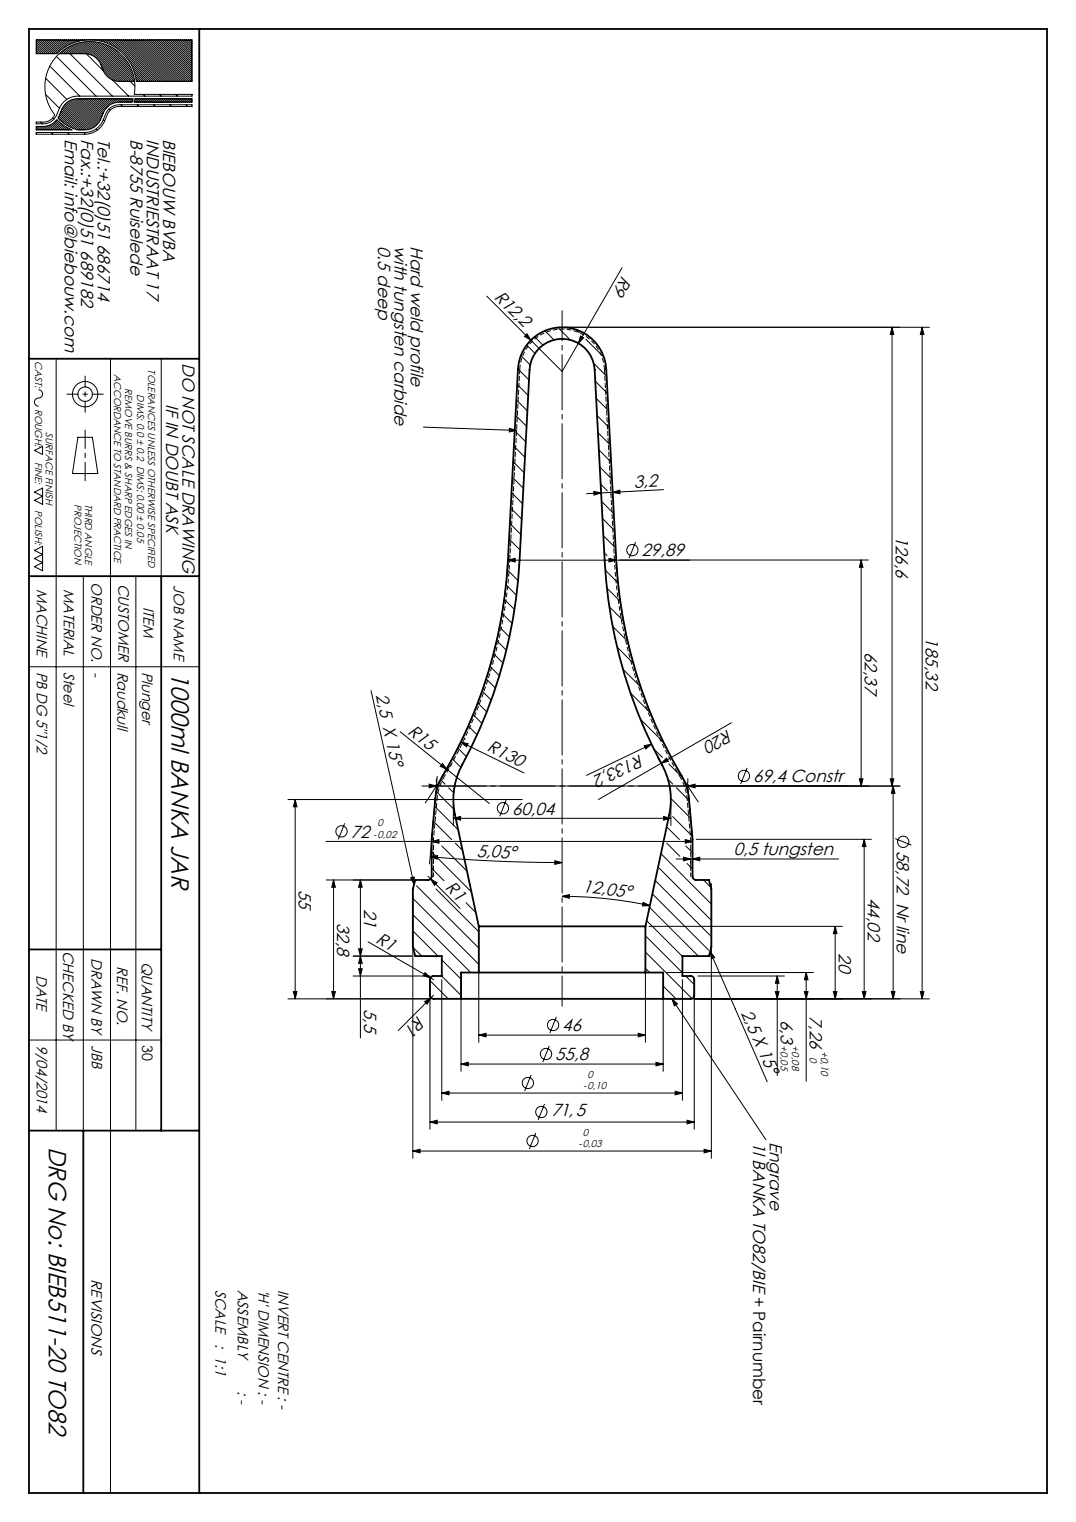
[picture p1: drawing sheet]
<svg xmlns="http://www.w3.org/2000/svg" width="297mm" height="420mm" viewBox="0 0 297 420" stroke-linecap="round" stroke-linejoin="round" font-family="sans-serif">
<g fill="none" stroke="#000" stroke-width=".28">
<path d="M10 11h43v11.5h-15.4a12.9 12.9 0 0 0-8.6-10.8 12.9 12.9 0 0 0-13.4 3.1h-5.6zM10 11.1l3.7 3.7M10 11.7l3.1 3.1M10 12.2l2.6 2.6M10 12.8l2 2M10 13.4l1.5 1.4M10 13.9l.9 .9M10 14.5l.3 .3M10.4 11l3.9 3.8M11 11l3.8 3.8M11.6 11l3.8 3.8M12.1 11l3.7 3.7"/>
<path d="M12.7 11l3.4 3.4M13.2 11l3.2 3.1M13.8 18.2l8.2 8.3M13.8 11l2.9 2.9M14.4 11l2.6 2.6M14.9 11l2.4 2.4M15.5 11l2.2 2.2M15.6 15.6l10.9 10.9M16.1 11l1.9 1.9M16.3 14.8h7.1a4.8 4.8 0 0 1 4.4 3l.7 1.7a4.8 4.8 0 0 0 4.4 3h4.3M16.4 14.7l.1 .1M16.6 11l1.7 1.7"/>
<path d="M16.7 14.5l.4 .3M17 14.2l.6 .6M17.2 11l1.5 1.5M17.3 14l.9 .8M17.7 13.7l1.1 1.1M17.7 11l1.4 1.3M18 13.5l13 13M18.3 11l1.2 1.2M18.3 13.3l1.6 1.5M18.7 13.1l1.7 1.7M18.9 11l.9 1M19.1 12.9l1.9 1.9"/>
<path d="M19.4 11l.9 .8M19.4 12.7l2.2 2.1M19.8 12.5l2.3 2.3M20 11l.7 .7M20.2 12.4l2.5 2.4M20.5 11l.6 .5M20.6 12.2l2.6 2.6M21 12.1l14.5 14.4M21.1 11l.4 .4M21.5 11.9l3 3.1M21.7 11l.3 .3M21.9 11.8l3.5 3.4"/>
<path d="M22.2 11l.2 .2M22.4 11.7l10.7 10.8M22.8 11l.1 .1M22.9 11.6l10.8 10.9M23.3 11l.1 .1M23.4 11.6l10.9 10.9M23.9 11.5l10.9 11M23.9 11h.1M24.4 11.5l11 11M24.5 11h.1M24.9 11.5l12.3 12.3M25 11h.1"/>
<path d="M25.5 11.5l11 11M25.6 11h.1M26.1 11.5l11 11M26.2 11v.1M26.7 11l.2 .2M26.8 11.6l10.3 10.3M27.3 11l.3 .3M27.5 11.8l9.4 9.4M27.7 17.6l4.9 4.9M27.8 11l.5 .5M28.1 18.6l3.8 3.8M28.2 12l8.6 8.5"/>
<path d="M28.4 11l.8 .8M29 11l1.1 1.1M29.1 12.2l7.4 7.4M29.5 11l1.7 1.7M30 12.6l6.1 6.1M30.1 11l3 3M30.6 11l11.5 11.5M31.2 11l11.5 11.5M31.2 13.3l4.3 4.2M31.8 11l11.4 11.5M32.3 11l11.5 11.5M32.9 11l11.5 11.5"/>
<path d="M33.5 11l11.4 11.5M34 11l11.5 11.5M34.6 11l11.4 11.5M34.7 15.6l6.8 6.9M35.1 11l11.5 11.5M35.7 11l11.5 11.5M36 17.5l5 5M36.3 11l11.4 11.5M36.6 18.6l3.8 3.9M36.8 11l11.5 11.5M37 19.6l2.9 2.9M37.4 11l11.4 11.5"/>
<path d="M37.9 11l11.5 11.5M38.5 11l11.5 11.5M39.1 11l11.4 11.5M39.6 11l11.5 11.5M40.2 11l11.5 11.5M40.7 11l11.5 11.5M41.3 11l11.5 11.5M41.9 11l11.1 11.1M42.4 11l10.6 10.6M43 11l10 10M43.6 11l9.4 9.4M44.1 11l8.9 8.9"/>
<path d="M44.7 11l8.3 8.3M45.2 11l7.8 7.8M45.8 11l7.2 7.2M46.4 11l6.6 6.6M46.9 11l6.1 6.1M47.5 11l5.5 5.5M48 11l5 5M48.6 11l4.4 4.4M49.2 11l3.8 3.8M49.7 11l3.3 3.3M50.3 11l2.7 2.7M50.8 11l2.2 2.2"/>
<path d="M51.4 11l1.6 1.6M52 11l1 1M52.5 11l.5 .5M10 36.6h13.4a5.5 5.5 0 0 0 5-3.4l.8-1.8a4.1 4.1 0 0 1 3.7-2.5h20.1v.5h-20.6l-1.1 .4-1.1 .8-1.3 2.8a6 6 0 0 1-5.5 3.6h-13.4zM10 35.3l.6 .5M10 35.8h.1M10 36.9l.1 .1M10.2 34.9l.9 .9M10.8 34.9l.9 .9M11.2 33.7l.5 .5M11.3 34.9l1 .9M11.9 34.9l.9 .9"/>
<path d="M12.4 34.9l1 .9M12.6 26l3.8 3.9M12.6 21.6l5.9 5.8M12.9 34.8l1.1 1M13.3 34.7l1.2 1.1M13.8 34.5l1.3 1.3M14.1 36.6l.5 .4M14.1 34.3l1.5 1.5M14.5 34.1l1.7 1.7M14.6 32.5l.3 .4M14.8 33.9l2 1.9M15.1 33.6l2.2 2.2"/>
<path d="M15.4 33.4l2.5 2.4M15.7 33.1l2.7 2.7M15.7 33l-1.1 1.1-1.2 .5-1.2 .3h-2.2v.9M15.7 33l2 1.6 2.2 1.2h-9.9M16.1 32.4l1.9 1.9M16.3 32l3 3M16.5 31.6l3.8 3.9M16.6 31.2l4.6 4.6M16.8 30.8l5 5M17 30.4l5.4 5.4M17.1 30l5.8 5.8M17.3 29.7l6.2 6.1"/>
<path d="M17.5 29.3l6.5 6.5M17.8 29l6.7 6.7M18 28.7l6.9 6.9M18 34.9l1 .9M18.1 28.6l1.5-1 1.6-.3 15.6-.1-.3 1h-3.6a4.8 4.8 0 0 0-4.4 2.9l-.7 1.8a4.8 4.8 0 0 1-4.4 2.9 6.4 6.4 0 0 1-4-.7l-1.8-1.1-1.6-1.4 1.2-2.7zM18.3 28.4l7 7M18.6 36.6l.5 .4M18.6 28.2l7.1 7M19 27.9l7 7.1M19.3 35.6l.3 .2M19.3 27.7l7.1 7.1M19.7 27.6l7 6.9"/>
<path d="M20.1 27.4l6.8 6.8M20.6 27.3l6.6 6.6M21.1 27.3l6.3 6.3M21.6 27.2l6 6M22.2 27.2l5.6 5.7M22.8 27.2l5.2 5.3M23.1 36.6l.5 .4M23.3 27.2l4.8 4.9M23.9 27.2l4.4 4.5M24.4 27.2l4.1 4.1M25 27.2l3.6 3.7M25.6 27.2l3.2 3.3"/>
<path d="M26.1 27.2l3 3M26.6 35.5l.3 .4M26.7 27.2l2.6 2.7M27.2 27.2l2.4 2.4M27.8 27.2l2.1 2.1M28.4 27.2l1.8 1.9M28.5 33l.4 .4M28.9 27.2l1.6 1.6M29.5 27.2l1.4 1.5M30.1 27.2l1.2 1.3M30.1 30.1l.3 .3M30.6 27.2l1.1 1.2"/>
<path d="M31.2 27.2l1 1.1M31.7 27.2l1 1M32.3 27.2l1 1M32.9 27.2l.9 1M33.4 28.9l.5 .5M33.4 27.2l1 1M34 27.2l.9 1M34.5 27.2l1 1M35.1 27.2l1 1M35.7 27.2l.8 .9M36.2 27.2l.4 .5M37 28l.2 .2"/>
<path d="M37.2 27.6l.5 .6M37.2 20.4l2.1 2.1M37.3 27.2h15.7v1h-16zM37.3 27.2l1 1M37.4 21.1l1.3 1.4M37.5 21.8l.7 .7M37.9 28.9l.5 .5M37.9 27.2l1 1M38.5 27.2l.9 1M39 27.2l1 1M39.5 26.1l.5 .4M39.6 27.2l.9 1"/>
<path d="M40.2 27.2l.9 1M40.7 27.2l1 1M41.3 27.2l.9 1M41.8 27.2l1 1M42.4 28.9l.5 .5M42.4 27.2l1 1M43 27.2l.9 1M43.5 27.2l1 1M44 26.1l.5 .4M44.1 27.2l.9 1M44.6 27.2l1 1M45.2 27.2l1 1"/>
<path d="M45.8 27.2l.9 1M46.3 27.2l1 1M46.9 28.9l.5 .5M46.9 27.2l.9 1M47.5 27.2l.9 1M48 27.2l1 1M48.5 26.1l.5 .4M48.6 27.2l.9 1M49.1 27.2l1 1M49.7 27.2l1 1M50.3 27.2l.9 1M50.8 27.2l1 1"/>
<path d="M51.4 28.9l.4 .5M51.4 27.2l.9 1M51.9 27.2l1 1M52.5 27.2l.5 .5M53 26.1h.1M53 26.1h-16a12.4 12.4 0 0 0-15.3-14.2 12.4 12.4 0 0 0-6.6 19.8l-.6 .9-1.2 .8-1.1 .3h-2.2v.5h1.9a4.1 4.1 0 0 0 3.8-2.5l.7-1.8M53 26.1v.4h-31.5a5.5 5.5 0 0 0-5.1 3.4M171.7 73.9l-16.5 28.6-20.8-20.8M15.5 99v213M30.5 99v313M44.5 99v60M143.8 98.1l2.5 2.6"/>
<path d="M145.4 95.2l2.3 2.3M145.5 92.1l1 1.8-1.7-1.1zM147.6 92.9l2.3 2.3M150.4 91.3l2.5 2.5M154 90.4l3.4 3.4M159.1 91l.8 .8M160.2 92.7l.9 .5-1.4 1.5zM161.7 93.6l5 5M246.2 90.3l.5 2h-1zM246.2 90.3v126.6M254.5 90.3l.5 2h-1zM254.5 90.3v185.3"/>
<path d="M256.5 90.3h-100.3M10.6 107.6a1.16 1.16 0 0 1 1.1 1.3 1.16 1.16 0 0 1-1.4 1 1.13 1.13 0 0 0-.8 1.2 1.13 1.13 0 0 0 1.1 1M116.9 117.9l25.7 .9M140.6 118.2l2 .6-2 .4zM142.3 114.6l3 3.1M142.5 119.3l2.6 2.6M142.5 110.3l3.1 3.1M142.8 106.1l3 3M143 101.8l3 3.1M163.9 100.2l3.5 3.6M164.3 105.2l3.4 3.4M164.6 109.9l3.3 3.4"/>
<path d="M164.8 114.7l3.4 3.3M165.1 119.4l3.3 3.4M9.5 124.3l2.3-1.1v2.2zM9.5 135.8l2.3-1.1v4.5l-2.3-1.1 2.3-1.2zM21.5 120.7h4l1.5 10h-7zM141.2 135.9l3 3.1M141.4 131.7l3.1 3M141.6 127.4l3.1 3.1M141.9 123.1l3 3.1M163.9 135.6l2 .4-1.9 .6zM165.3 124.1l3.4 3.4M165.5 128.9l3.4 3.4"/>
<path d="M165.8 133.6l1.8 1.8M166 138.4l3.4 3.3M168.6 136.4v.1M169.1 135.9l2-.6v1zM183.1 135.1l-21.2 1.1M9.5 151.9l2.3-1.2v6.8l-2.3-1.1 2.3-1.2-2.3-1.1 2.3-1.1zM23 159v153M37.5 159v153M140 157.2l3 3M140.2 154.5a130 130 0 0 1-22.9 67.1M140.2 154.6l2-.5v1zM140.2 155.5v1.1"/>
<path d="M140.3 153l.3 .3M140.5 148.7l3.1 3.1M140.7 144.5l3.1 3M141 140.2l3 3.1M143.1 155.8l.2 .2M166.3 143.1l3.4 3.4M166.5 147.8l3.4 3.4M166.8 152.6l.8 .7M167.1 157.3l3.5 3.5M168.1 154.1l2 .5-2 .5zM170.1 155.8l.1 .2M170.1 154.5a130 130 0 0 0 22.7 66.9"/>
<path d="M170.1 155.5v1.1M175.4 149.6l-1.7 4.4M237.7 154.5l.5 2h-1zM237.7 154.5v62.4M239.7 154.5l-99.5 .1M137.1 176.8l2.7 2.6M137.9 173.1l2.7 2.7M138.6 169.3l2.8 2.7M139.2 165.4l2.8 2.8M139.7 161.4l2.9 2.9M167.5 162.3l3.7 3.7M168.2 167.4l3.9 3.9"/>
<path d="M169.1 172.8l4.2 4.2M170.3 178.6l4.5 4.4M8 184h47M102.4 190.6l11.9 53.5M130.6 197.2l2.5 2.5M131.9 194l2.5 2.5M133.1 190.7l2.5 2.5M134.2 187.3l2.5 2.6M135.3 183.9l2.5 2.6M136.2 180.4l2.6 2.6M171.9 184.7l4.9 4.8M174 191.2l5.5 5.5"/>
<path d="M176.7 198.4l6.4 6.4M201.9 199.4l-19.4 11.2M110.5 201.9l12.9 10.4M116.5 216.9h132M118.5 216.4l2 .5-2 .5zM120.1 216.6l.7 .7M120.4 218.5l4.9 4.8M120.5 216.4v1M120.5 214.9v1M120.7 214.2l-1.5 17.4M120.8 216.6l-.7 .7M121.6 215.1l1.3 1.3"/>
<path d="M122.2 210.7l1.2 1.6-1.9-.8zM123.3 212.4h.1M123.4 212.3l11.7 9.4M123.9 217.4l1.3 1.4M124.7 210.9l-2 2.3M124.8 209.4l2.4 2.4M126.4 206.4l2.4 2.4M127.2 204.8l2 .4-.4 .9zM127.2 204.8l17.4 8.5M127.9 203.4l.5 .6M129.3 200.4l2.4 2.4M177.8 205.8l2-.4-1.6 1.3z"/>
<path d="M179.8 205.4l-17.9 8.6M180.4 206.6l2.4 2.4M181.4 209l.9 1.3M182.5 210.6l-17.3 10M182.5 210.6l1.5-1.4 .5 .9zM184.4 215.1l1.3 1.3M184.6 210.8l3.8 3.8M186.7 217.4l3.5 3.5M189.5 216.6l.7 .7M189.8 216l1.4 15.6M189.9 216.4v1M189.9 216.9l2-.5v1z"/>
<path d="M189.9 214.9v1M190.2 216.6l-.7 .7M206.2 211.9l-1.7 4.4M237.2 214.9h1l-.5 2zM245.7 214.9h1l-.5 2zM246.5 216.9l.5 2h-1zM246.5 216.9v58.7M79.5 220.6h64.6M81.5 220.6l.5 2h-1zM81.5 220.6v55M90 232.2h101.2M95.2 227.2l-1.8 4.4"/>
<path d="M118.7 236.4l2.1-.3-.1 1zM118.7 236.4l18.2 1.2 18.3 .4M119.1 232.6l-.5 5.8M119.2 232.2l2-.5v1zM119.2 230.2v.4M119.2 235.1l10.9 11M119.2 239.6l3.4 3.4M119.2 230.7l.2 .2M119.6 226.6l5.1 5.1M120 222.5l6.5 6.5M121.9 233.4l7 7M125.1 225.8l2-.5v1z"/>
<path d="M125.1 221.6v6.2M125.1 225.8h60.1M125.7 232.7l2 2M139.7 220.8l-1.8 4.5M153.2 237.5l2 .5-2 .5zM181.6 239.3l14.8 14.7M182.4 235.6l14 13.9M183.2 225.3l2 .5-2 .5zM184 228.2l3.5 3.5M184.1 232.7l3.6 3.6M184.8 224.5l.1 .1M185.2 220.3l5.4 5.5"/>
<path d="M185.2 221.6v6.2M185.7 225.3l5.4 5.4M186.7 237h44.8M188.7 236.5l2 .5-2 .5zM189.2 231.7l2 .5-2 .5zM189.3 233.4l1.9 1.9M189.7 238.3l1.5 1.5M190.7 237.7v1.3M191.2 237l2-.5v1zM191.2 237.7v1.3M192.2 231.6h48.3M238.5 231.6l.5 2h-1z"/>
<path d="M238.5 231.6v44M247.1 231.4l4.4 1.8M92.1 242.8v32.8M92.1 242.8l.5 2h-1zM99.5 242.8l.5 2h-1zM99.5 242.8v43.6M101.6 259.9l18.1 10.4M113.4 242.2l.9-.2v2.1zM113.6 242.8h-23.5M114 247v72.6M114 247.9l18.2 18.2M114 252.4l15.9 16"/>
<path d="M114 256.9l6.9 6.9M115 244.4l17.2 17.2M118.2 241.8l8.8 8.9M118.9 242.5l1.7 1.1-.7 .7zM120.3 245.3l11.9 11.8M128.6 249.1l2.7 2.7M132.2 256.6v31M155.2 247.3l2-.4-.1 1zM155.2 247.3a116 116 0 0 1 24.2 2.6M177.5 249l1.9 .9-2.1 .1zM178.2 258.2l10.2 10.2M178.2 256.6v31"/>
<path d="M178.5 254.1l9.9 9.8M179.2 255.6h53.3M179.3 250.4l13.4 13.4M180.1 246.7l15.5 15.5M180.9 243l15.5 15.5M194.2 242.8l2 2.1M196.4 243.8v75.8M230.5 255.6l.5 2h-1zM230.5 255.6v20M81 273.6h1l-.5 2zM91.6 273.6h1l-.5 2zM97.5 263.8h16.1"/>
<path d="M97.5 269.3h21.2M99 267.3h1l-.5 2zM99 261.8h1l-.5 2zM99.5 263.8l.5 2h-1zM114 261.4l2.4 2.4M117.2 276.4l1.8-1.1-1.1 1.8zM117.3 268.4l1.5 1.4-2-.5zM118.7 270.3v41.3M118.7 275.6h-39.2M118.9 270.8l4.8 4.8M119.7 274.6l-9.8 9.8M121.9 269.3l5.4 5.4"/>
<path d="M121.9 264.9l5.4 5.3M121.9 270.3v33.3M127.3 269.4v26.2M178.2 262.7l12.8 12.9M178.2 267.2l1.1 1.2M183.1 269.4v26.2M183.1 272.1l3.5 3.5M184.1 275.6h72.4M184.1 268.4h40.4M185.5 275.6l1.5 1.4-.8 .6zM185.5 275.6l25.9 39M188.4 270.3v33.3"/>
<path d="M189.3 269.3l2.3 2.4M191.6 270.3v41.3M192.6 269.3h23.9M196 262.6l1.3 1.6-.9 .4zM196 262.6l15.8 35.9M214 273.6h1l-.5 2zM214.5 269.3l.5 2h-1zM214.5 269.3v27.5M222 273.6h1l-.5 2zM222.5 268.4l.5 2h-1zM222.5 268.4v30M230 273.6h1l-.5 2z"/>
<path d="M238 273.6h1l-.5 2zM246 273.6h1l-.5 2zM254 273.6h1l-.5 2zM8 287h36.5M127.3 293.6l2-.5v1zM127.3 293.6h55.8M132.2 285.6l2-.5v1zM132.2 285.6h46M146.6 296.6l-1.8 4.5M151.6 288.6l-1.8 4.5M153.6 280.6l-1.8 4.5M176.2 285.1l2 .5-2 .5z"/>
<path d="M181.1 293.1l2 .5-2 .5zM114 317.6l2-.5v1zM114 317.6h82.4M118.7 309.6l2-.5v1zM118.7 309.6h72.9M121.9 301.6l2-.5v1zM121.9 301.6h66.5M147.9 312.6l-1.8 4.5M150.3 304.6l-1.8 4.5M186.4 301.1l2 .5-2 .5zM189.6 309.1l2 .5-2 .5zM194.4 317.1l2 .5-2 .5z"/>
<circle cx="23.5" cy="108.8" r="3.5"/>
<circle cx="23.5" cy="108.8" r="2"/>
<circle cx="174.6" cy="151.8" r="1.56"/>
<circle cx="205.3" cy="214.1" r="1.56"/>
<circle cx="94.3" cy="229.4" r="1.56"/>
<circle cx="138.8" cy="223" r="1.56"/>
<circle cx="249.3" cy="232.3" r="1.56"/>
<circle cx="145.7" cy="298.9" r="1.56"/>
<circle cx="150.7" cy="290.9" r="1.56"/>
<circle cx="152.7" cy="282.9" r="1.56"/>
<circle cx="147" cy="314.9" r="1.56"/>
<circle cx="149.4" cy="306.9" r="1.56"/>
</g>
<path d="M122.6 214.3l-1.3 3-.7 3.2M189.7 220.5l-.7-3.2-1.3-3" fill="none" stroke="#000" stroke-width=".28" stroke-dasharray="1.3 .6" stroke-dashoffset=".2" stroke-linecap="butt"/>
<path d="M169.6 154.6a130.5 130.5 0 0 0 18.1 59.7M122.6 214.3a130.5 130.5 0 0 0 18.1-59.7" fill="none" stroke="#000" stroke-width=".28" stroke-dasharray="1.3 .6" stroke-dashoffset=".5" stroke-linecap="butt"/>
<path d="M166.8 101.9a11.7 11.7 0 0 0-11.6-11.1 11.7 11.7 0 0 0-11.7 11.1" fill="none" stroke="#000" stroke-width=".28" stroke-dasharray="1.3 .6" stroke-linecap="butt"/>
<path d="M155.2 277.6v-191.9" fill="none" stroke="#000" stroke-width=".28" stroke-dasharray="15.2 1.3 1.3 1.3" stroke-dashoffset="6.9"/>
<path d="M120.5 216.9h69.4" fill="none" stroke="#000" stroke-width=".28" stroke-dasharray="15.2 1.3 1.3 1.3" stroke-dashoffset="1.5"/>
<path d="M119.7 231.6v10.2M190.7 241.8v-10.2" fill="none" stroke="#000" stroke-width=".28" stroke-dasharray="1.3 .6" stroke-dashoffset=".3"/>
<path d="M120.6 220.5l-.9 11.1M190.7 231.6l-1-11.1" fill="none" stroke="#000" stroke-width=".28" stroke-dasharray="1.3 .6" stroke-dashoffset=".7"/>
<path d="M143.5 101.9l-2.8 52.7M169.6 154.6l-2.8-52.7" fill="none" stroke="#000" stroke-width=".28" stroke-dasharray="1.3 .6"/>
<path d="M23.5 118.7v14" fill="none" stroke="#000" stroke-width=".28" stroke-dasharray="6.3 1.3 1.3 1.3" stroke-dashoffset="1.3"/>
<path d="M18.5 108.8h10M23.5 103.8v10" fill="none" stroke="#000" stroke-width=".28" stroke-dasharray="6.3 1.3 1.3 1.3" stroke-dashoffset="3.3"/>
<g fill="none" stroke="#000" stroke-width=".5">
<path d="M8 8h281v404h-281zM55 8v404M8 99h47M8 159h47M44.5 159v153M132.2 255.6l-6.6-30.8a20 20 0 0 1 1.9-13.7 133.2 133.2 0 0 0 15.9-56.4l2.8-52.7a9 9 0 0 1 9-8.5 9 9 0 0 1 8.9 8.5l2.8 52.7a135.1 135.1 0 0 0 16.6 58 20 20 0 0 1 1.2 12.1l-6.5 30.8M132.2 255.6h46M132.2 255.6v12.8M178.2 255.6v12.8M8 262h36.5M127.3 275.6h55.8M127.3 275.6h-7.6a1 1 0 0 1-1-1v-4.3a1 1 0 0 1 1-1h2.2v-5.5h-7.3l-.6-2.5v-16l.6-2.5h3.6a1 1 0 0 0 1-1 95.4 95.4 0 0 1 1.4-23.9l.8-2.3a132 132 0 0 0 18.8-61.1l2.8-52.6a12.2 12.2 0 0 1 12.2-11.6 12.2 12.2 0 0 1 12.1 11.6l2.8 52.6a132 132 0 0 0 18.8 61.1l1 3.2a119.7 119.7 0 0 1 1.3 23.2l.2 .5 .6 .3h3.7l.7 2.5v16l-.7 2.5h-7.3v5.5h2.2a1 1 0 0 1 1 1v4.3a1 1 0 0 1-1 1h-7.5"/>
<path d="M132.2 268.4h46M132.2 268.4h-4.9v7.2M178.2 268.4h4.9v7.2M8 312h47M23 312v100"/>
</g>
<g fill="#000">
<path d="M144.8 92.8l.7-.7 1 1.8zM160.2 92.7l.9 .5-1.4 1.5zM122.2 210.7l1.2 1.6-1.9-.8zM127.2 204.8l2 .4-.4 .9zM177.8 205.8l2-.4-1.6 1.3zM182.5 210.6l1.5-1.4 .5 .9zM113.4 242.2l.9-.2v2.1zM118.9 242.5l1.7 1.1-.7 .7zM117.3 268.4l1.5 1.4-2-.5zM117.2 276.4l1.8-1.1-1.1 1.8zM196 262.6l1.3 1.6-.9 .4z"/>
<path d="M246.2 90.3l.5 2h-1zM245.7 214.9h1l-.5 2z"/>
<path d="M163.9 135.6l2 .4-1.9 .6zM169.1 135.9l2-.6v1z"/>
<path d="M140.2 154.6l2-.5v1zM168.1 154.1l2 .5-2 .5z"/>
<path d="M237.7 154.5l.5 2h-1zM237.2 214.9h1l-.5 2z"/>
<path d="M189.9 216.9l2-.5v1zM118.5 216.4l2 .5-2 .5z"/>
<path d="M81.5 220.6l.5 2h-1zM81 273.6h1l-.5 2z"/>
<path d="M118.7 236.4l2.1-.3-.1 1zM153.2 237.5l2 .5-2 .5z"/>
<path d="M119.2 232.2l2-.5v1zM189.2 231.7l2 .5-2 .5z"/>
<path d="M188.7 236.5l2 .5-2 .5zM191.2 237l2-.5v1z"/>
<path d="M238.5 231.6l.5 2h-1zM238 273.6h1l-.5 2z"/>
<path d="M177.5 249l1.9 .9-2.1 .1zM155.2 247.3l2-.4-.1 1z"/>
<path d="M99.5 263.8l.5 2h-1zM99 267.3h1l-.5 2z"/>
<path d="M99 261.8h1l-.5 2zM99.5 242.8l.5 2h-1z"/>
<path d="M185.5 275.6l1.5 1.4-.8 .6zM140.6 118.2l2 .6-2 .4z"/>
<path d="M214.5 269.3l.5 2h-1zM214 273.6h1l-.5 2z"/>
<path d="M222 273.6h1l-.5 2zM222.5 268.4l.5 2h-1z"/>
<path d="M230 273.6h1l-.5 2zM230.5 255.6l.5 2h-1zM254 273.6h1l-.5 2zM254.5 90.3l.5 2h-1zM91.6 273.6h1l-.5 2zM92.1 242.8l.5 2h-1z"/>
<path d="M246 273.6h1l-.5 2zM246.5 216.9l.5 2h-1z"/>
<path d="M114 317.6l2-.5v1zM194.4 317.1l2 .5-2 .5z"/>
<path d="M118.7 309.6l2-.5v1zM189.6 309.1l2 .5-2 .5zM127.3 293.6l2-.5v1zM181.1 293.1l2 .5-2 .5zM132.2 285.6l2-.5v1zM176.2 285.1l2 .5-2 .5z"/>
<path d="M121.9 301.6l2-.5v1zM186.4 301.1l2 .5-2 .5zM125.1 225.8l2-.5v1zM183.2 225.3l2 .5-2 .5z"/>
</g>
<g font-size="6.9">
<text x="47.3" y="185.3" transform="rotate(90 47.3 185.3)">1000ml BANKA JAR</text>
<text x="13.5" y="316.4" transform="rotate(90 13.5 316.4)">DRG No: BIEB511-20 TO82</text>
</g>
<g font-size="4.8">
<text x="17.9" y="38.3" transform="rotate(90 17.9 38.3)">Email: info@biebouw.com</text>
<text x="22.4" y="38.3" transform="rotate(90 22.4 38.3)">Fax.:+32(0)51 689182</text>
<text x="27" y="38.3" transform="rotate(90 27 38.3)">Tel.:+32(0)51 686714</text>
<text x="36" y="38.3" transform="rotate(90 36 38.3)">B-8755 Ruiselede</text>
<text x="40.5" y="38.3" transform="rotate(90 40.5 38.3)">INDUSTRIESTRAAT 17</text>
<text x="45.1" y="38.3" transform="rotate(90 45.1 38.3)">BIEBOUW BVBA</text>
<text x="104.4" y="67.9" transform="rotate(90 104.4 67.9)">0.5 deep</text>
<text x="108.9" y="67.9" transform="rotate(90 108.9 67.9)">with tungsten carbide</text>
<text x="113.4" y="67.9" transform="rotate(90 113.4 67.9)">Hard weld profile</text>
<text x="171.7" y="75.8" transform="rotate(120 171.7 75.8)">R9</text>
<text x="136.2" y="82.1" transform="rotate(45 136.2 82.1)">R12,2</text>
<text x="50.4" y="100.2" transform="rotate(90 50.4 100.2)">DO NOT SCALE DRAWING</text>
<text x="45.9" y="111.5" transform="rotate(90 45.9 111.5)">IF IN DOUBT ASK</text>
<text x="175.1" y="134.5" transform="rotate(-3 175.1 134.5)">3,2</text>
<text x="247.2" y="147.8" transform="rotate(90 247.2 147.8)">126,6</text>
<text x="177.1" y="153.6">29,89</text>
<text x="238.7" y="179.9" transform="rotate(90 238.7 179.9)">62,37</text>
<text x="255.5" y="175.9" transform="rotate(90 255.5 175.9)">185,32</text>
<text x="103.7" y="191.9" transform="rotate(77 103.7 191.9)">2,5 X 15°</text>
<text x="112.3" y="202.1" transform="rotate(39 112.3 202.1)">R15</text>
<text x="201" y="201.1" transform="rotate(150 201 201.1)">R20</text>
<text x="134.2" y="207.1" transform="rotate(26 134.2 207.1)">R130</text>
<text x="176.8" y="208" transform="rotate(154 176.8 208)">R133,2</text>
<text x="207.9" y="215.9">69,4 Constr</text>
<text x="141.4" y="224.8">60,04</text>
<text x="96.8" y="231.2">72</text>
<text x="131.5" y="236.4" transform="rotate(3 131.5 236.4)">5,05°</text>
<text x="202.5" y="236">0,5 tungsten</text>
<text x="247.5" y="234.9" transform="rotate(90 247.5 234.9)">58,72 Nr line</text>
<text x="82.5" y="245.6" transform="rotate(90 82.5 245.6)">55</text>
<text x="122.7" y="245.2" transform="rotate(45 122.7 245.2)">R1</text>
<text x="100.5" y="250.8" transform="rotate(90 100.5 250.8)">21</text>
<text x="160.7" y="246.3" transform="rotate(6 160.7 246.3)">12,05°</text>
<text x="239.5" y="247.8" transform="rotate(90 239.5 247.8)">44,02</text>
<text x="93.1" y="254.7" transform="rotate(90 93.1 254.7)">32,8</text>
<text x="103.5" y="259.8" transform="rotate(30 103.5 259.8)">R1</text>
<text x="231.5" y="263.1" transform="rotate(90 231.5 263.1)">20</text>
<text x="100.5" y="278.4" transform="rotate(90 100.5 278.4)">5,5</text>
<text x="115.5" y="280.2" transform="rotate(135 115.5 280.2)">R1</text>
<text x="204.5" y="279.4" transform="rotate(66 204.5 279.4)">2,5 X 15°</text>
<text x="215.5" y="281.3" transform="rotate(90 215.5 281.3)">6,3</text>
<text x="223.5" y="280.4" transform="rotate(90 223.5 280.4)">7,26</text>
<text x="155.2" y="284.6">46</text>
<text x="153.3" y="292.6">55,8</text>
<text x="152.3" y="308.1">71,5</text>
<text x="207.9" y="315.1" transform="rotate(90 207.9 315.1)">1l BANKA TO82/BIE + Pairnumber</text>
<text x="212.5" y="315.1" transform="rotate(90 212.5 315.1)">Engrave</text>
</g>
<g font-size="4.1">
<text x="25.2" y="160.7" transform="rotate(90 25.2 160.7)">ORDER NO.</text>
<text x="32.7" y="161.1" transform="rotate(90 32.7 161.1)">CUSTOMER</text>
<text x="48" y="161.4" transform="rotate(90 48 161.4)">JOB NAME</text>
<text x="10.1" y="162.4" transform="rotate(90 10.1 162.4)">MACHINE</text>
<text x="17.6" y="162.4" transform="rotate(90 17.6 162.4)">MATERIAL</text>
<text x="39.6" y="167.5" transform="rotate(90 39.6 167.5)">ITEM</text>
<text x="10.2" y="185.3" transform="rotate(90 10.2 185.3)">PB DG 5&quot;1/2</text>
<text x="17.6" y="185.3" transform="rotate(90 17.6 185.3)">Steel</text>
<text x="25.3" y="185.3" transform="rotate(90 25.3 185.3)">-</text>
<text x="32.4" y="185.3" transform="rotate(90 32.4 185.3)">Raudkull</text>
<text x="39.3" y="185.3" transform="rotate(90 39.3 185.3)">Plunger</text>
<text x="17.4" y="262.3" transform="rotate(90 17.4 262.3)">CHECKED BY</text>
<text x="10.1" y="269" transform="rotate(90 10.1 269)">DATE</text>
<text x="25.3" y="264.4" transform="rotate(90 25.3 264.4)">DRAWN BY</text>
<text x="32.4" y="266.7" transform="rotate(90 32.4 266.7)">REF. NO.</text>
<text x="39.2" y="265.4" transform="rotate(90 39.2 265.4)">QUANTITY</text>
<text x="10.1" y="288.3" transform="rotate(90 10.1 288.3)">9/04/2014</text>
<text x="25.3" y="288.3" transform="rotate(90 25.3 288.3)">JBB</text>
<text x="25.3" y="352.9" transform="rotate(90 25.3 352.9)">REVISIONS</text>
<text x="59.5" y="355.9" transform="rotate(90 59.5 355.9)">SCALE</text>
<text x="65.6" y="355.9" transform="rotate(90 65.6 355.9)">ASSEMBLY</text>
<text x="71.3" y="355.9" transform="rotate(90 71.3 355.9)">'H' DIMENSION : -</text>
<text x="76.7" y="355.9" transform="rotate(90 76.7 355.9)">INVERT CENTRE : -</text>
<text x="59.5" y="371" transform="rotate(90 59.5 371)">: 1:1</text>
<text x="65.6" y="383.7" transform="rotate(90 65.6 383.7)">: -</text>
</g>
<text font-size="4" x="39.2" y="288.4" transform="rotate(90 39.2 288.4)">30</text>
<g font-size="2.8">
<text x="9.7" y="99.7" transform="rotate(90 9.7 99.7)">CAST:</text>
<text x="40.9" y="102" transform="rotate(90 40.9 102)">TOLERANCES UNLESS OTHERWISE SPECIFIED</text>
<text x="31.5" y="103.2" transform="rotate(90 31.5 103.2)">ACCORDANCE TO STANDARD PRACTICE</text>
<text x="34.5" y="107.2" transform="rotate(90 34.5 107.2)">REMOVE BURRS &amp; SHARP EDGES IN</text>
<text x="9.7" y="112.8" transform="rotate(90 9.7 112.8)">ROUGH:</text>
<text x="37.9" y="108.8" transform="rotate(90 37.9 108.8)">DIMS: 0.0 ± 0.2 DIMS: 0.00 ± 0.05</text>
<text x="12.6" y="119.3" transform="rotate(90 12.6 119.3)">SURFACE FINISH</text>
<text x="9.7" y="127.5" transform="rotate(90 9.7 127.5)">FINE:</text>
<text x="9.7" y="140.8" transform="rotate(90 9.7 140.8)">POLISH:</text>
<text x="20.5" y="139.2" transform="rotate(90 20.5 139.2)">PROJECTION</text>
<text x="23.5" y="139" transform="rotate(90 23.5 139)">THIRD ANGLE</text>
<text x="103" y="231.2">-0,02</text>
<text x="104.2" y="228">0</text>
<text x="215.5" y="288.5" transform="rotate(90 215.5 288.5)">+0,05</text>
<text x="218.7" y="288.5" transform="rotate(90 218.7 288.5)">+0,08</text>
<text x="223.5" y="291.7" transform="rotate(90 223.5 291.7)">0</text>
<text x="226.7" y="290.1" transform="rotate(90 226.7 290.1)">+0,10</text>
<text x="162.2" y="297.5">0</text>
<text x="160.9" y="300.6">-0,10</text>
<text x="159.6" y="316.6">-0,03</text>
<text x="160.9" y="313.5">0</text>
</g>
</svg>
